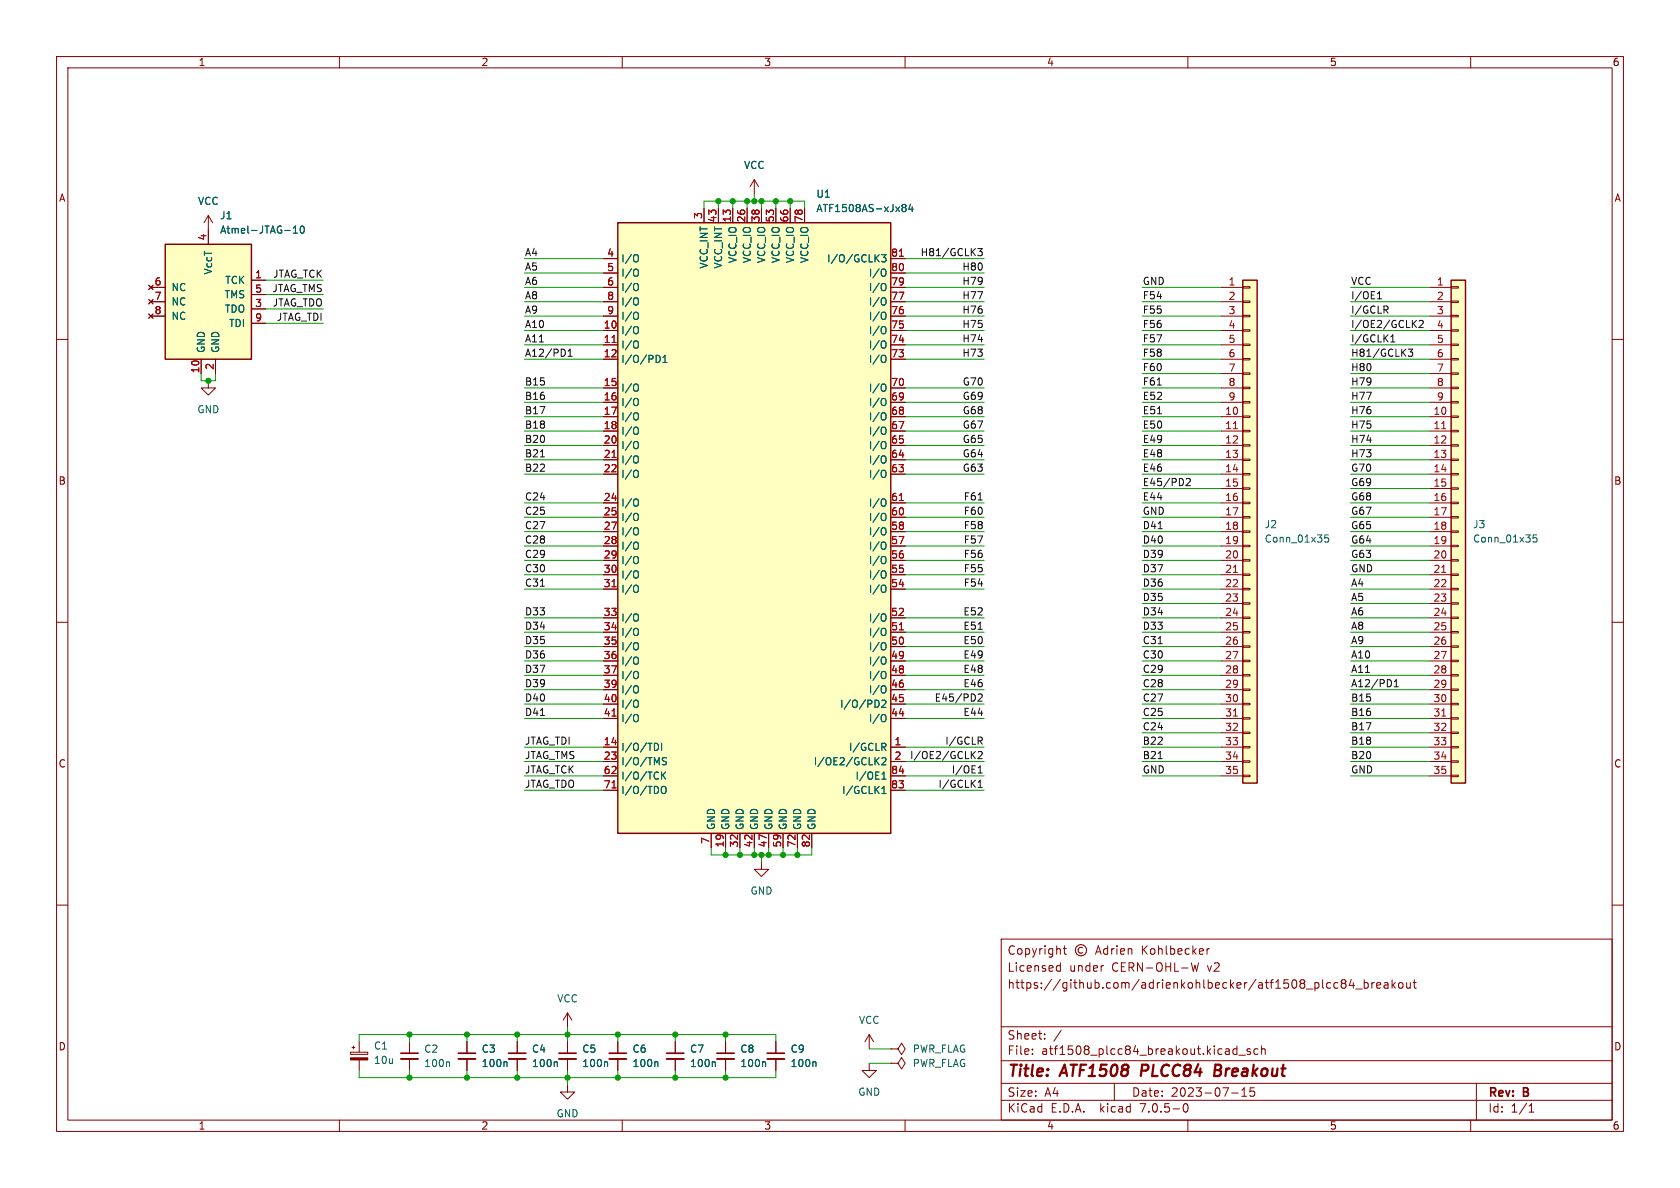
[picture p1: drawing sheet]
<svg xmlns="http://www.w3.org/2000/svg" width="297mm" height="210mm" viewBox="0 0 297 210" stroke-linecap="round" stroke-linejoin="round" font-family="sans-serif">
<g fill="none" stroke="#840000" stroke-width=".18">
<path d="M10 10h277v190h-277zM12 12h273v186h-273zM60 10v2M110 10v2M160 10v2M210 10v2M260 10v2M36.8 38.1l-.7 1.3M36.8 38.1v5.1M36.8 38.1l.8 1.3M124.5 36.8v2.6M127 36.8v2.6"/>
<path d="M129.5 36.8v2.6M132.1 36.8v2.6M133.3 31.8v2.5M133.3 31.8l-.7 1.2M133.3 31.8l.8 1.2M134.6 36.8v2.6M137.2 36.8v2.6M139.7 36.8v2.6M142.2 36.8v2.6M10 60h2M26.3 50.4l.8 .8M26.3 53l.8 .7"/>
<path d="M26.3 55.5l.8 .8M26.7 50.8h2.5M26.7 53.3h2.5M26.7 55.9h2.5M27.1 50.4l-.8 .8M27.1 53l-.8 .7M27.1 55.5l-.8 .8M44.4 49.5h2.6M44.4 54.6h2.6M44.4 52.1h2.6M44.4 57.2h2.6M106.7 50.8h2.5"/>
<path d="M106.7 53.3h2.5M106.7 55.9h2.5M106.7 58.4h2.5M106.7 45.7h2.5M106.7 48.3h2.5M157.5 50.8h2.5M157.5 53.3h2.5M157.5 55.9h2.5M157.5 58.4h2.5M157.5 45.7h2.5M157.5 48.3h2.5M215.9 50.8h3.8"/>
<path d="M215.9 53.3h3.8M215.9 55.9h3.8M215.9 58.4h3.8M219.7 58.3h1.3v.2h-1.3zM219.7 55.8h1.3v.2h-1.3zM219.7 53.2h1.3v.3h-1.3zM219.7 50.7h1.3v.2h-1.3zM252.7 50.8h3.8M252.7 53.3h3.8M252.7 55.9h3.8M252.7 58.4h3.8M256.5 58.3h1.3v.2h-1.3z"/>
<path d="M256.5 55.8h1.3v.2h-1.3zM256.5 53.2h1.3v.3h-1.3zM256.5 50.7h1.3v.2h-1.3zM285 60h2M35.6 63.5v2.5M36.8 67.3v1.3h1.3l-1.3 1.3-1.2-1.3h1.2M38.1 63.5v2.5M106.7 73.7h2.5M106.7 76.2h2.5M106.7 78.7h2.5M106.7 61h2.5M106.7 63.5h2.5"/>
<path d="M106.7 68.6h2.5M106.7 71.1h2.5M157.5 73.7h2.5M157.5 76.2h2.5M157.5 78.7h2.5M157.5 61h2.5M157.5 63.5h2.5M157.5 68.6h2.5M157.5 71.1h2.5M215.9 73.7h3.8M215.9 76.2h3.8M215.9 78.7h3.8"/>
<path d="M215.9 61h3.8M215.9 63.5h3.8M215.9 66h3.8M215.9 68.6h3.8M215.9 71.1h3.8M219.7 78.6h1.3v.3h-1.3zM219.7 76.1h1.3v.2h-1.3zM219.7 73.5h1.3v.3h-1.3zM219.7 71h1.3v.2h-1.3zM219.7 68.5h1.3v.2h-1.3zM219.7 65.9h1.3v.3h-1.3zM219.7 63.4h1.3v.2h-1.3z"/>
<path d="M219.7 60.8h1.3v.3h-1.3zM252.7 73.7h3.8M252.7 76.2h3.8M252.7 78.7h3.8M252.7 61h3.8M252.7 63.5h3.8M252.7 66h3.8M252.7 68.6h3.8M252.7 71.1h3.8M256.5 78.6h1.3v.3h-1.3zM256.5 76.1h1.3v.2h-1.3zM256.5 73.5h1.3v.3h-1.3z"/>
<path d="M256.5 71h1.3v.2h-1.3zM256.5 68.5h1.3v.2h-1.3zM256.5 65.9h1.3v.3h-1.3zM256.5 63.4h1.3v.2h-1.3zM256.5 60.8h1.3v.3h-1.3zM106.7 81.3h2.5M106.7 83.8h2.5M106.7 88.9h2.5M106.7 91.4h2.5M106.7 94h2.5M106.7 96.5h2.5M106.7 99.1h2.5"/>
<path d="M157.5 81.3h2.5M157.5 83.8h2.5M157.5 88.9h2.5M157.5 91.4h2.5M157.5 94h2.5M157.5 96.5h2.5M157.5 99.1h2.5M215.9 81.3h3.8M215.9 83.8h3.8M215.9 86.4h3.8M215.9 88.9h3.8M215.9 91.4h3.8"/>
<path d="M215.9 94h3.8M215.9 96.5h3.8M215.9 99.1h3.8M219.7 98.9h1.3v.3h-1.3zM219.7 96.4h1.3v.2h-1.3zM219.7 93.9h1.3v.2h-1.3zM219.7 91.3h1.3v.3h-1.3zM219.7 88.8h1.3v.2h-1.3zM219.7 86.2h1.3v.3h-1.3zM219.7 83.7h1.3v.2h-1.3zM219.7 81.2h1.3v.2h-1.3zM252.7 81.3h3.8"/>
<path d="M252.7 83.8h3.8M252.7 86.4h3.8M252.7 88.9h3.8M252.7 91.4h3.8M252.7 94h3.8M252.7 96.5h3.8M252.7 99.1h3.8M256.5 98.9h1.3v.3h-1.3zM256.5 96.4h1.3v.2h-1.3zM256.5 93.9h1.3v.2h-1.3zM256.5 91.3h1.3v.3h-1.3zM256.5 88.8h1.3v.2h-1.3z"/>
<path d="M256.5 86.2h1.3v.3h-1.3zM256.5 83.7h1.3v.2h-1.3zM256.5 81.2h1.3v.2h-1.3zM10 110h2M106.7 101.6h2.5M106.7 104.1h2.5M106.7 109.2h2.5M106.7 111.8h2.5M106.7 114.3h2.5M106.7 116.8h2.5M106.7 119.4h2.5M157.5 101.6h2.5"/>
<path d="M157.5 104.1h2.5M157.5 109.2h2.5M157.5 111.8h2.5M157.5 114.3h2.5M157.5 116.8h2.5M157.5 119.4h2.5M215.9 101.6h3.8M215.9 104.1h3.8M215.9 106.7h3.8M215.9 109.2h3.8M215.9 111.8h3.8M215.9 114.3h3.8"/>
<path d="M215.9 116.8h3.8M215.9 119.4h3.8M219.7 119.3h1.3v.2h-1.3zM219.7 116.7h1.3v.3h-1.3zM219.7 114.2h1.3v.2h-1.3zM219.7 111.6h1.3v.3h-1.3zM219.7 109.1h1.3v.2h-1.3zM219.7 106.6h1.3v.2h-1.3zM219.7 104h1.3v.3h-1.3zM219.7 101.5h1.3v.2h-1.3zM252.7 101.6h3.8M252.7 104.1h3.8"/>
<path d="M252.7 106.7h3.8M252.7 109.2h3.8M252.7 111.8h3.8M252.7 114.3h3.8M252.7 116.8h3.8M252.7 119.4h3.8M256.5 119.3h1.3v.2h-1.3zM256.5 116.7h1.3v.3h-1.3zM256.5 114.2h1.3v.2h-1.3zM256.5 111.6h1.3v.3h-1.3zM256.5 109.1h1.3v.2h-1.3zM256.5 106.6h1.3v.2h-1.3z"/>
<path d="M256.5 104h1.3v.3h-1.3zM256.5 101.5h1.3v.2h-1.3zM285 110h2M106.7 121.9h2.5M106.7 124.5h2.5M106.7 127h2.5M106.7 132.1h2.5M106.7 134.6h2.5M106.7 137.2h2.5M106.7 139.7h2.5M157.5 121.9h2.5M157.5 124.5h2.5"/>
<path d="M157.5 127h2.5M157.5 132.1h2.5M157.5 134.6h2.5M157.5 137.2h2.5M157.5 139.7h2.5M215.9 121.9h3.8M215.9 124.5h3.8M215.9 127h3.8M215.9 129.5h3.8M215.9 132.1h3.8M215.9 134.6h3.8M215.9 137.2h3.8"/>
<path d="M219.7 137h1.3v.3h-1.3zM219.7 134.5h1.3v.2h-1.3zM219.7 132h1.3v.2h-1.3zM219.7 129.4h1.3v.3h-1.3zM219.7 126.9h1.3v.2h-1.3zM219.7 124.3h1.3v.3h-1.3zM219.7 121.8h1.3v.2h-1.3zM252.7 121.9h3.8M252.7 124.5h3.8M252.7 127h3.8M252.7 129.5h3.8M252.7 132.1h3.8"/>
<path d="M252.7 134.6h3.8M252.7 137.2h3.8M256.5 137h1.3v.3h-1.3zM256.5 134.5h1.3v.2h-1.3zM256.5 132h1.3v.2h-1.3zM256.5 129.4h1.3v.3h-1.3zM256.5 126.9h1.3v.2h-1.3zM256.5 124.3h1.3v.3h-1.3zM256.5 121.8h1.3v.2h-1.3zM10 160h2M125.7 147.3v2.6M128.3 147.3v2.6"/>
<path d="M130.8 147.3v2.6M133.3 147.3v2.6M134.6 152.4v1.3h1.3l-1.3 1.2-1.3-1.2h1.3M135.9 147.3v2.6M138.4 147.3v2.6M141 147.3v2.6M143.5 147.3v2.6M285 160h2M100.3 179.1l-.7 1.2M100.3 179.1v2.5M100.3 179.1l.8 1.2M177 166h108v32h-108z"/>
<path d="M186.9 171.6h.6M186.9 170.8h.6M187.5 170.2v1.5M188 167.7h.5M188.2 167.2v1.3l.3 .2M191.4 167.6a.52 .52 0 0 0-.8 .4 .52 .52 0 0 0 .8 .4M193.7 168.7l.5-1.5 .5 1.5M193.8 168.3h.7M195 170.7h.1M195.8 167.8l-.4-.1-.3 .3v.4l.1 .2h.6M195.8 167.2v1.5M196.5 167.7v1"/>
<path d="M197 167.7l-.3 .1-.2 .2M197.5 167.2v.1M197.5 167.7v1M198.1 168.2l.7-.1-.1-.3-.4-.1-.2 .2 .1 .7h.5M199.5 167.8l.2-.1 .3 .1 .1 .9M199.5 167.7v1M210.6 170.2l.4 1.5 .2-1.1 .3 1.1 .4-1.5M213.4 167.7v1M213.8 167.7l-.3 .1-.1 .2M236.5 173.8l-.4-.1-.3 .3v.4l.2 .2h.5M237.4 173.8l-.3 .3 .1 .5 .2 .1 .4-.1 .2-.2-.1-.4-.2-.2M237.4 173.8l-.3-.2 .3-.4 .4 .1 .2 .2-.3 .3"/>
<path d="M237.4 173.8h.3M238.9 173.1l-.4 1.1h1M239.2 173.7v1M239.7 174.8h1.1M241.2 173.8l.4-.1 .3 .3v.4l-.2 .2h-.5M241.2 173.2v1.5M242.5 173.7v1M243 173.7l-.3 .1-.2 .2M243.4 174.2l.7-.1-.1-.3-.4-.1-.2 .2 .1 .7h.5M244.7 173.8h.6l.1 .9M245.4 174.1h-.5a.29 .29 0 0 0-.2 .3 .29 .29 0 0 0 .2 .3l.5-.1M246.1 173.2v1.5"/>
<path d="M246.2 174.1l.5 .6M246.7 173.7l-.6 .6M247.3 173.8l.2-.1 .5 .1v.6l-.1 .2-.4 .1-.2-.1zM248.7 173.7v.9l.4 .1 .2-.1M249.3 173.7v1M249.8 173.7h.6M250 173.2v1.3l.4 .2M60 198v2M62 186h3v.4h-3zM62.2 185.2h.5M62.5 184.9v.5M63.5 184.2v1.8"/>
<path d="M63.5 187.4v1.8M72.4 184.2v2M72.4 187.2v2M82.5 184.2v2M82.5 187.2v2M91.4 184.2v2M91.4 187.2v2M100.3 191.8v1.2h1.3l-1.3 1.3-1.2-1.3h1.2M100.3 184.2v2M100.3 187.2v2M109.2 184.2v2M109.2 187.2v2"/>
<path d="M110 198v2M119.4 184.2v2M119.4 187.2v2M128.3 184.2v2M128.3 187.2v2M137.2 184.2v2M137.2 187.2v2M153.7 188v1.2h1.2l-1.2 1.3-1.3-1.3h1.3M153.7 182.9l-.8 1.3M153.7 182.9v2.5M153.7 182.9l.7 1.3M157.5 188h1.2l.7-1.1 .6 1.1-.6 1-.7-1"/>
<path d="M157.5 188h.1M157.5 185.4h1.2l.7-1 .6 1-.6 1-.7-1M157.5 185.4h.1M160 198v2M177 194.5h108M177 191.5h108M177 187.5h108M177 181.5h108M182.5 186.3v.1M182.5 185.5v.1M184.7 183.6v.1M184.7 182.8v.1"/>
<path d="M187.6 182.1l-1.3 2M197 191.5v3M209.3 195.2l.2-.1a.81 .81 0 0 1 .6 .6 .81 .81 0 0 1-.3 .8l-.1 .1a.81 .81 0 0 1-.4-1.4zM210 198v2M217.7 193.2h1.2M218.7 184.9v1.5M218.7 185.5l-.5-.1-.2 .3v.4l.1 .2h.6M219 186.5h1.2M219.5 193.8h.9M219.5 192.7l.5-.4v1.5M221 185.5l-.3-.1-.2 .2v.2l.5 .2v.3h-.5M221.7 192.3h-.7v.7l.2-.1h.5l.1 .3-.1 .5-.2 .1-.5-.1"/>
<path d="M222.4 185.5l-.4-.1-.3 .3v.4l.1 .2h.6M223 185.5l.2-.1 .4 .1 .1 .9M223 184.9v1.5M260 198v2M261 191.5v6.5M270.3 196.6h.9M270.3 195.5l.4-.4v1.5"/>
<circle cx="191.1" cy="168" r="1"/>
</g>
<path d="M214.8 189.2h.6M215.6 188.2h-.7l-.3 2h.8" fill="none" stroke="#840000" stroke-width=".4"/>
<g fill="#ffffc2" stroke="#ffffc2" stroke-width=".18">
<path d="M256.5 49.5h2.6v88.9h-2.6z"/>
<path d="M219.7 49.5h2.5v88.9h-2.5z"/>
<path d="M29.2 43.2h15.2v20.3h-15.2z"/>
<path d="M109.2 39.4h48.3v107.9h-48.3z"/>
</g>
<path d="M109.2 39.4h48.3v107.9h-48.3zM29.2 43.2h15.2v20.3h-15.2zM219.7 49.5h2.5v88.9h-2.5zM256.5 49.5h2.6v88.9h-2.6z" fill="none" stroke="#840000" stroke-width=".25"/>
<g fill="none" stroke="#a90000" stroke-width=".18">
<path d="M159 45.3h.7M108.2 60.5h.7M218 75.8h.8M254.9 75.8h.7M108.2 80.9h.7M159 88.5h.7M108.2 103.7h.7M159 111.3h.7M218 101.2h.8M254.9 101.2h.7M108.2 126.6h.7M108.2 139.3h.7"/>
<path d="M218 126.6h.8M254.9 126.6h.7"/>
</g>
<g fill="none" stroke="#006464" stroke-width=".18">
<path d="M159.6 36.6l.1 .1M159.6 36.2l.3-.1 .2 .2 .1 .1-.3 .3M159.7 36.7h.2M159.7 36.7h-.1M159.9 36.7l.3 .2-.1 .4-.2 .1-.3-.1M161 36.1l-.3 .9h.7M161.3 36.6v.8M51.9 41.2h.7M51.9 40.3l.3-.4v1.3M53.2 40.1l.2-.2a.68 .68 0 0 1 .4 .7 .68 .68 0 0 1-.4 .6l-.2-.1-.1-.4zM112.5 57.7l.2 .1a.81 .81 0 0 1-.2 1.2M112.5 45l.2 .1a.81 .81 0 0 1-.2 1.2"/>
<path d="M112.5 47.6h.2a.81 .81 0 0 1-.2 1.2M112.5 50.1l.2 .1a.81 .81 0 0 1-.2 1.2M112.5 52.6l.2 .1a.81 .81 0 0 1-.2 1.2M112.5 55.2l.2 .1a.81 .81 0 0 1-.2 1.2M154.9 45.6l.5 .7M155.4 45l-.7 .8M155.8 45h.8l-.4 .5 .4 .1v.6l-.2 .1-.6-.1M156.4 47.6a.9 .9 0 0 1 0 1.2M156.4 50.2a.9 .9 0 0 1 0 1.1M156.4 52.7a.9 .9 0 0 1 0 1.2M156.4 55.3a.9 .9 0 0 1 0 1.1M156.4 57.8a.9 .9 0 0 1 0 1.1"/>
<path d="M112.5 60.3h.2a.81 .81 0 0 1-.2 1.2M112.5 67.9l.2 .1a.81 .81 0 0 1-.2 1.2M112.5 70.4l.2 .1a.81 .81 0 0 1-.2 1.2M112.5 73h.2a.81 .81 0 0 1-.2 1.2M112.5 75.5l.2 .1a.81 .81 0 0 1-.2 1.2M112.5 78l.2 .1a.81 .81 0 0 1-.2 1.2M116 62.8a.64 .64 0 0 1 .7 .6 .64 .64 0 0 1-.7 .7M117.2 64.1h.7M117.2 63.2l.4-.4v1.3M156.4 60.3a.9 .9 0 0 1 0 1.2M156.4 62.9a.9 .9 0 0 1 0 1.1M156.4 68a.9 .9 0 0 1 0 1.1"/>
<path d="M156.4 70.5a.9 .9 0 0 1 0 1.1M156.4 73a.9 .9 0 0 1 0 1.2M156.4 75.6a.9 .9 0 0 1 0 1.1M156.4 78.1a.9 .9 0 0 1 0 1.2M112.5 80.6l.2 .1a.81 .81 0 0 1-.2 1.2M112.5 83.1l.2 .1a.81 .81 0 0 1-.2 1.2M112.5 88.2l.2 .1a.81 .81 0 0 1-.2 1.2M112.5 90.7l.2 .1a.81 .81 0 0 1-.2 1.2M112.5 93.3l.2 .1a.81 .81 0 0 1-.2 1.2M112.5 95.8l.2 .1a.81 .81 0 0 1-.2 1.2M112.5 98.4h.2a.81 .81 0 0 1-.2 1.2M156.4 80.7a.9 .9 0 0 1 0 1.1"/>
<path d="M156.4 83.2a.9 .9 0 0 1 0 1.1M156.4 88.3a.9 .9 0 0 1 0 1.1M156.4 90.8a.9 .9 0 0 1 0 1.2M156.4 93.4a.9 .9 0 0 1 0 1.1M156.4 95.9a.9 .9 0 0 1 0 1.1M156.4 98.4a.9 .9 0 0 1 0 1.2M234.8 94.6h-.6v.6l.2-.2 .4 .1 .1 .2-.1 .4-.1 .1-.5-.1M271.7 94.6h-.6l-.1 .6 .2-.2 .4 .1 .1 .2v.4l-.2 .1-.5-.1M112.5 100.9l.2 .1a.81 .81 0 0 1-.2 1.2M112.5 103.4l.2 .1a.81 .81 0 0 1-.2 1.2M112.5 108.5l.2 .1a.81 .81 0 0 1-.2 1.2M112.5 111.1h.2a.81 .81 0 0 1-.2 1.2"/>
<path d="M112.5 113.6l.2 .1a.81 .81 0 0 1-.2 1.2M112.5 116.1l.2 .1a.81 .81 0 0 1-.2 1.2M112.5 118.7l.2 .1a.81 .81 0 0 1-.2 1.2M156.4 101a.9 .9 0 0 1 0 1.1M156.4 103.5a.9 .9 0 0 1 0 1.2M156.4 108.6a.9 .9 0 0 1 0 1.1M156.4 111.1a.9 .9 0 0 1 0 1.2M156.4 113.7a.9 .9 0 0 1 0 1.1M156.4 116.2a.9 .9 0 0 1 0 1.2M156.4 118.8a.9 .9 0 0 1 0 1.1M112.5 121.2l.2 .1a.81 .81 0 0 1-.2 1.2M112.5 123.8h.2a.81 .81 0 0 1-.2 1.2"/>
<path d="M112.5 126.3l.2 .1a.81 .81 0 0 1-.2 1.2M115.7 131.4a.64 .64 0 0 1 .7 .6 .64 .64 0 0 1-.7 .7M117 131.4v1.3M117 136.5v1.2M117 139.2l.2-.2a.43 .43 0 0 1 .6 .4v.5a.42 .42 0 0 1-.5 .4 .42 .42 0 0 1-.4-.4zM117.1 137l.6 .7M117.7 136.5l-.7 .7M117.8 134l-.5-.1-.2 .2v.3l.6 .3 .1 .3-.2 .2-.5-.1M154.9 134.5l.5 .7M155.3 124l.1 .3-.1 .6M155.4 133.9l-.7 .8M155.9 123.9l.5-.1 .2 .3-.8 .9h.8"/>
<path d="M155.9 134.1l.5-.2 .2 .4-.8 .9h.8M155.9 136.8l.4-.3v1.2M155.9 139.4l.4-.4v1.3M155.9 137.7h.7M156.2 132.1l.4 .6M156.4 121.3a.9 .9 0 0 1 0 1.1M156.4 126.4a.9 .9 0 0 1 0 1.1M156.5 131.5l.1 .1-.1 .4M155.9 140.3h.7M79.3 187.7l.2 .2v.6M89.5 187.7l.1 .2v.6M98.3 187.7l.2 .2v.6"/>
<path d="M107.2 187.7l.2 .2v.6M116.1 187.7l.2 .2v.6M126.3 187.7l.2 .2v.6M135.2 187.7l.2 .2v.6M144.1 187.7l.1 .2v.6"/>
</g>
<path d="M70.9 187.2h3M81 187.2h3.1M89.9 187.2h3.1M98.8 187.2h3.1M107.7 187.2h3M117.9 187.2h3M126.7 187.2h3.1M135.6 187.2h3.1" fill="none" stroke="#840000" stroke-width=".33"/>
<path d="M70.9 186.2h3M81 186.2h3.1M89.9 186.2h3.1M98.8 186.2h3.1M107.7 186.2h3M117.9 186.2h3M126.7 186.2h3.1M135.6 186.2h3.1" fill="none" stroke="#840000" stroke-width=".3"/>
<path d="M62 187h3v.4h-3z" fill="#840000" stroke="#840000" stroke-width=".18"/>
<g fill="none" stroke="#0f0f0f" stroke-width=".18">
<path d="M172.9 43.9h.7l-.4 .5 .4 .1v.6l-.2 .1-.5-.1M243.5 52.8h.7M243.5 51.9l.4-.3v1.2M245 54.8l.4 .6M245.1 54.1l.3 .2-.1 .3-.2 .2M245.9 59.5l.3-.3v1.2M249.9 57.2l.5 .7M250.4 56.6l-.7 .8M250.9 56.8l.5-.2 .2 .4-.8 .9h.8M100.4 63h.8M100.4 62.1l.4-.4v1.3M204.6 68.1h.7"/>
<path d="M204.6 73.1h.8M245.9 60.4h.7M249 61.7h.7l-.4 .5 .4 .1v.6l-.2 .1-.5-.1M95.5 80.8h.8M204.8 93.5h.7M209.7 84.7l.5-.1 .2 .3-.7 .9h.7M95.5 103.6h.8M204.8 113.8h.7M95.5 126.5h.8M171.9 133.4l.5 .7M172.4 132.8l-.7 .8M172.9 133l.5-.2 .2 .4-.7 .9h.7"/>
<path d="M172.9 122.8l.5-.1 .2 .3-.7 .9h.7M172.9 139.2h.7M172.9 135.7l.4-.3v1.2M172.9 138.3l.4-.4v1.3M172.9 136.6h.7M173.2 131l.4 .6M173.5 130.4l.1 .1-.1 .4M204.8 134.1h.7M246.5 121.4h.7M246.5 120.5l.3-.4v1.3"/>
</g>
<g fill="none" stroke="#009600" stroke-width=".18">
<path d="M124.5 36.8v-1.2h17.7v1.2M127 35.6v1.2M129.5 35.6v1.2M132.1 35.6v1.2M133.3 34.3v1.3M134.6 35.6v1.2M137.2 35.6v1.2M139.7 35.6v1.2M47 49.5h10.1M47 57.2h10.1M47 52.1h10.1M47 54.6h10.1"/>
<path d="M92.7 58.4h14M92.7 50.8h14M92.7 53.3h14M92.7 48.3h14M92.7 45.7h14M92.7 55.9h14M160 58.4h14M160 50.8h14M160 53.3h14M160 48.3h14M160 45.7h14M160 55.9h14"/>
<path d="M201.9 58.4h14M201.9 50.8h14M201.9 53.3h14M201.9 55.9h14M238.8 58.4h13.9M238.8 50.8h13.9M238.8 53.3h13.9M238.8 55.9h13.9M35.6 66v1.3h2.5v-1.3M92.7 61h14M92.7 73.7h14M92.7 68.6h14"/>
<path d="M92.7 63.5h14M92.7 71.1h14M92.7 76.2h14M92.7 78.7h14M160 61h14M160 73.7h14M160 68.6h14M160 63.5h14M160 71.1h14M160 76.2h14M160 78.7h14M201.9 61h14"/>
<path d="M201.9 73.7h14M201.9 68.6h14M201.9 63.5h14M201.9 71.1h14M201.9 66h14M201.9 76.2h14M201.9 78.7h14M238.8 61h13.9M238.8 73.7h13.9M238.8 68.6h13.9M238.8 63.5h13.9M238.8 71.1h13.9"/>
<path d="M238.8 66h13.9M238.8 76.2h13.9M238.8 78.7h13.9M92.7 99.1h14M92.7 94h14M92.7 88.9h14M92.7 91.4h14M92.7 96.5h14M92.7 81.3h14M92.7 83.8h14M160 99.1h14M160 94h14"/>
<path d="M160 88.9h14M160 91.4h14M160 96.5h14M160 81.3h14M160 83.8h14M201.9 99.1h14M201.9 94h14M201.9 88.9h14M201.9 91.4h14M201.9 96.5h14M201.9 81.3h14M201.9 83.8h14"/>
<path d="M201.9 86.4h14M238.8 99.1h13.9M238.8 94h13.9M238.8 88.9h13.9M238.8 91.4h13.9M238.8 96.5h13.9M238.8 81.3h13.9M238.8 83.8h13.9M238.8 86.4h13.9M92.7 114.3h14M92.7 116.8h14M92.7 111.8h14"/>
<path d="M92.7 109.2h14M92.7 101.6h14M92.7 119.4h14M92.7 104.1h14M160 114.3h14M160 116.8h14M160 111.8h14M160 109.2h14M160 101.6h14M160 119.4h14M160 104.1h14M201.9 114.3h14"/>
<path d="M201.9 116.8h14M201.9 111.8h14M201.9 109.2h14M201.9 101.6h14M201.9 119.4h14M201.9 104.1h14M201.9 106.7h14M238.8 114.3h13.9M238.8 116.8h13.9M238.8 111.8h13.9M238.8 109.2h13.9M238.8 101.6h13.9"/>
<path d="M238.8 119.4h13.9M238.8 104.1h13.9M238.8 106.7h13.9M92.7 139.7h14M92.7 134.6h14M92.7 137.2h14M92.7 121.9h14M92.7 132.1h14M92.7 124.5h14M92.7 127h14M160 139.7h14M160 134.6h14"/>
<path d="M160 137.2h14M160 121.9h14M160 132.1h14M160 124.5h14M160 127h14M201.9 134.6h14M201.9 137.2h14M201.9 121.9h14M201.9 132.1h14M201.9 124.5h14M201.9 127h14M201.9 129.5h14"/>
<path d="M238.8 134.6h13.9M238.8 137.2h13.9M238.8 121.9h13.9M238.8 132.1h13.9M238.8 124.5h13.9M238.8 127h13.9M238.8 129.5h13.9M125.7 149.9v1.2h17.8v-1.2M128.3 149.9v1.2M130.8 149.9v1.2M133.3 149.9v1.2M134.6 151.1v1.3"/>
<path d="M135.9 149.9v1.2M138.4 149.9v1.2M141 149.9v1.2M63.5 184.2v-1.3h73.7v1.3M63.5 189.2v1.3h73.7v-1.3M72.4 182.9v1.3M72.4 189.2v1.3M82.5 182.9v1.3M82.5 189.2v1.3M91.4 182.9v1.3M91.4 189.2v1.3M100.3 181.6v2.6"/>
<path d="M100.3 189.2v2.6M109.2 182.9v1.3M109.2 189.2v1.3M119.4 182.9v1.3M119.4 189.2v1.3M128.3 182.9v1.3M128.3 189.2v1.3M153.7 185.4h3.8M153.7 188h3.8"/>
</g>
<g fill="#009600" stroke="#009600" stroke-width=".18">
<circle cx="133.3" cy="151.1" r=".46"/>
<circle cx="130.8" cy="151.1" r=".46"/>
<circle cx="134.6" cy="151.1" r=".46"/>
<circle cx="128.3" cy="151.1" r=".46"/>
<circle cx="132.1" cy="35.6" r=".46"/>
<circle cx="133.3" cy="35.6" r=".46"/>
<circle cx="139.7" cy="35.6" r=".46"/>
<circle cx="137.2" cy="35.6" r=".46"/>
<circle cx="134.6" cy="35.6" r=".46"/>
<circle cx="109.2" cy="190.5" r=".46"/>
<circle cx="100.3" cy="190.5" r=".46"/>
<circle cx="128.3" cy="190.5" r=".46"/>
<circle cx="128.3" cy="182.9" r=".46"/>
<circle cx="119.4" cy="190.5" r=".46"/>
<circle cx="119.4" cy="182.9" r=".46"/>
<circle cx="109.2" cy="182.9" r=".46"/>
<circle cx="127" cy="35.6" r=".46"/>
<circle cx="129.5" cy="35.6" r=".46"/>
<circle cx="141" cy="151.1" r=".46"/>
<circle cx="135.9" cy="151.1" r=".46"/>
<circle cx="138.4" cy="151.1" r=".46"/>
<circle cx="82.5" cy="182.9" r=".46"/>
<circle cx="72.4" cy="190.5" r=".46"/>
<circle cx="82.5" cy="190.5" r=".46"/>
<circle cx="72.4" cy="182.9" r=".46"/>
<circle cx="100.3" cy="182.9" r=".46"/>
<circle cx="91.4" cy="182.9" r=".46"/>
<circle cx="91.4" cy="190.5" r=".46"/>
<circle cx="36.8" cy="67.3" r=".46"/>
</g>
<g font-size="2.8" fill="#840000">
<text x="178" y="190.8">Title:</text>
<text x="187.5" y="190.8">ATF1508</text>
<text x="202.2" y="190.8">PLCC84</text>
<text x="215.7" y="190.8">Breakout</text>
</g>
<g font-size="2.1" fill="#840000">
<text x="178" y="171.9">Licensed</text>
<text x="178" y="168.9">Copyright</text>
<text x="188.9" y="171.9">under</text>
<text x="196.4" y="171.9">CERN-OHL-W</text>
<text x="201.7" y="168.9">Kohlbecker</text>
<text x="213.4" y="171.9">v2</text>
<text x="178" y="174.9">https://github.com/adrienkohlbecker/atf1508_plcc84_breakout</text>
<text x="178" y="183.9">Sheet:</text>
<text x="178" y="186.6">File:</text>
<text x="184" y="186.6">atf1508_plcc84_breakout.kicad_sch</text>
<text x="178" y="196.8">KiCad</text>
<text x="178" y="194">Size:</text>
<text x="184.6" y="194">A4</text>
<text x="185.7" y="196.8">E.D.A.</text>
<text x="194.4" y="196.8">kicad</text>
<text x="200" y="194">Date:</text>
<text x="201.5" y="196.8">7.0.5-0</text>
<text x="206.9" y="194">2023-07-15</text>
<text x="263" y="194.2">Rev:</text>
<text x="263" y="196.8">Id:</text>
<text x="267" y="196.8">1/1</text>
<text x="269.2" y="194.2">B</text>
</g>
<g font-size="1.8" fill="#840000">
<text x="35" y="11.8">1</text>
<text x="85" y="11.8">2</text>
<text x="135" y="11.8">3</text>
<text x="185" y="11.8">4</text>
<text x="235" y="11.8">5</text>
<text x="285" y="11.8">6</text>
<text x="10.4" y="35.8">A</text>
<text x="285.4" y="35.8">A</text>
<text x="10.3" y="85.8">B</text>
<text x="285.3" y="85.8">B</text>
<text x="10.3" y="135.8">C</text>
<text x="285.3" y="135.8">C</text>
<text x="10.3" y="185.8">D</text>
<text x="285.3" y="185.8">D</text>
<text x="35" y="199.8">1</text>
<text x="85" y="199.8">2</text>
<text x="135" y="199.8">3</text>
<text x="185" y="199.8">4</text>
<text x="235" y="199.8">5</text>
<text x="285" y="199.8">6</text>
</g>
<g font-size="1.8" fill="#006464">
<text x="131.5" y="30">VCC</text>
<text x="144.3" y="35.1">U1</text>
<text x="35" y="36.4">VCC</text>
<text x="38.9" y="38.9">J1</text>
<text x="38.9" y="41.5">Atmel-JTAG-10</text>
<text x="144.3" y="37.7">ATF1508AS-xJx84</text>
<text x="109.7" y="46.5">I/O</text>
<text x="125.3" y="47.5" transform="rotate(-90 125.3 47.5)">VCC_INT</text>
<text x="127.8" y="47.5" transform="rotate(-90 127.8 47.5)">VCC_INT</text>
<text x="130.4" y="46.5" transform="rotate(-90 130.4 46.5)">VCC_IO</text>
<text x="132.9" y="46.5" transform="rotate(-90 132.9 46.5)">VCC_IO</text>
<text x="135.4" y="46.5" transform="rotate(-90 135.4 46.5)">VCC_IO</text>
<text x="138" y="46.5" transform="rotate(-90 138 46.5)">VCC_IO</text>
<text x="140.5" y="46.5" transform="rotate(-90 140.5 46.5)">VCC_IO</text>
<text x="143.1" y="46.5" transform="rotate(-90 143.1 46.5)">VCC_IO</text>
<text x="146.2" y="46.5">I/O/GCLK3</text>
<text x="30.2" y="51.6">NC</text>
<text x="37.7" y="48.6" transform="rotate(-90 37.7 48.6)">VccT</text>
<text x="39.7" y="52.9">TMS</text>
<text x="39.8" y="50.4">TCK</text>
<text x="109.7" y="49.1">I/O</text>
<text x="109.7" y="51.6">I/O</text>
<text x="153.6" y="51.6">I/O</text>
<text x="153.6" y="49.1">I/O</text>
<text x="30.2" y="54.2">NC</text>
<text x="30.2" y="56.7">NC</text>
<text x="39.7" y="55.4">TDO</text>
<text x="40.5" y="58">TDI</text>
<text x="109.7" y="59.2">I/O</text>
<text x="109.7" y="54.2">I/O</text>
<text x="109.7" y="56.7">I/O</text>
<text x="153.6" y="59.2">I/O</text>
<text x="153.6" y="56.7">I/O</text>
<text x="153.6" y="54.2">I/O</text>
<text x="36.4" y="62.5" transform="rotate(-90 36.4 62.5)">GND</text>
<text x="38.9" y="62.5" transform="rotate(-90 38.9 62.5)">GND</text>
<text x="109.7" y="61.8">I/O</text>
<text x="109.7" y="64.3">I/O/PD1</text>
<text x="153.6" y="64.3">I/O</text>
<text x="153.6" y="61.8">I/O</text>
<text x="109.7" y="69.4">I/O</text>
<text x="109.7" y="71.9">I/O</text>
<text x="153.6" y="71.9">I/O</text>
<text x="153.6" y="69.4">I/O</text>
<text x="34.8" y="73.2">GND</text>
<text x="109.7" y="74.5">I/O</text>
<text x="109.7" y="77">I/O</text>
<text x="153.6" y="77">I/O</text>
<text x="153.6" y="74.5">I/O</text>
<text x="109.7" y="79.6">I/O</text>
<text x="109.7" y="82.1">I/O</text>
<text x="153.6" y="82.1">I/O</text>
<text x="153.6" y="79.6">I/O</text>
<text x="109.7" y="84.6">I/O</text>
<text x="109.7" y="89.7">I/O</text>
<text x="153.6" y="89.7">I/O</text>
<text x="153.6" y="84.6">I/O</text>
<text x="109.7" y="92.3">I/O</text>
<text x="109.7" y="94.8">I/O</text>
<text x="153.6" y="94.8">I/O</text>
<text x="153.6" y="92.3">I/O</text>
<text x="223.5" y="93.5">J2</text>
<text x="260.4" y="93.5">J3</text>
<text x="109.7" y="97.3">I/O</text>
<text x="109.7" y="99.9">I/O</text>
<text x="153.6" y="99.9">I/O</text>
<text x="153.6" y="97.3">I/O</text>
<text x="223.5" y="96.1">Conn_01x35</text>
<text x="260.4" y="96.1">Conn_01x35</text>
<text x="109.7" y="102.4">I/O</text>
<text x="109.7" y="105">I/O</text>
<text x="153.6" y="105">I/O</text>
<text x="153.6" y="102.4">I/O</text>
<text x="109.7" y="110">I/O</text>
<text x="109.7" y="112.6">I/O</text>
<text x="153.6" y="112.6">I/O</text>
<text x="153.6" y="110">I/O</text>
<text x="109.7" y="115.1">I/O</text>
<text x="109.7" y="117.7">I/O</text>
<text x="153.6" y="117.7">I/O</text>
<text x="153.6" y="115.1">I/O</text>
<text x="109.7" y="120.2">I/O</text>
<text x="109.7" y="122.7">I/O</text>
<text x="109.7" y="125.3">I/O</text>
<text x="148.5" y="125.3">I/O/PD2</text>
<text x="153.6" y="122.7">I/O</text>
<text x="153.6" y="120.2">I/O</text>
<text x="109.7" y="127.8">I/O</text>
<text x="153.6" y="127.8">I/O</text>
<text x="109.7" y="132.9">I/O/TDI</text>
<text x="109.7" y="135.4">I/O/TMS</text>
<text x="109.7" y="138">I/O/TCK</text>
<text x="143.8" y="135.4">I/OE2/GCLK2</text>
<text x="150.1" y="132.9">I/GCLR</text>
<text x="151.2" y="138">I/OE1</text>
<text x="109.7" y="140.5">I/O/TDO</text>
<text x="148.9" y="140.5">I/GCLK1</text>
<text x="126.6" y="146.8" transform="rotate(-90 126.6 146.8)">GND</text>
<text x="129.1" y="146.8" transform="rotate(-90 129.1 146.8)">GND</text>
<text x="131.6" y="146.8" transform="rotate(-90 131.6 146.8)">GND</text>
<text x="134.2" y="146.8" transform="rotate(-90 134.2 146.8)">GND</text>
<text x="136.7" y="146.8" transform="rotate(-90 136.7 146.8)">GND</text>
<text x="139.3" y="146.8" transform="rotate(-90 139.3 146.8)">GND</text>
<text x="141.8" y="146.8" transform="rotate(-90 141.8 146.8)">GND</text>
<text x="144.3" y="146.8" transform="rotate(-90 144.3 146.8)">GND</text>
<text x="132.6" y="158.3">GND</text>
<text x="98.5" y="177.4">VCC</text>
<text x="66" y="185.7">C1</text>
<text x="151.8" y="181.2">VCC</text>
<text x="66" y="188.2">10u</text>
<text x="74.9" y="186.3">C2</text>
<text x="74.9" y="188.8">100n</text>
<text x="85.1" y="186.3">C3</text>
<text x="85.1" y="188.8">100n</text>
<text x="94" y="186.3">C4</text>
<text x="94" y="188.8">100n</text>
<text x="102.9" y="186.3">C5</text>
<text x="102.9" y="188.8">100n</text>
<text x="111.8" y="186.3">C6</text>
<text x="111.8" y="188.8">100n</text>
<text x="121.9" y="186.3">C7</text>
<text x="121.9" y="188.8">100n</text>
<text x="130.8" y="186.3">C8</text>
<text x="130.8" y="188.8">100n</text>
<text x="139.7" y="186.3">C9</text>
<text x="139.7" y="188.8">100n</text>
<text x="161.3" y="188.8">PWR_FLAG</text>
<text x="161.3" y="186.2">PWR_FLAG</text>
<text x="98.3" y="197.7">GND</text>
<text x="151.7" y="193.9">GND</text>
</g>
<g font-size="1.8" fill="#a90000">
<text x="124.2" y="38.8" transform="rotate(-90 124.2 38.8)">3</text>
<text x="126.7" y="39.4" transform="rotate(-90 126.7 39.4)">43</text>
<text x="129.3" y="39.4" transform="rotate(-90 129.3 39.4)">13</text>
<text x="131.8" y="39.4" transform="rotate(-90 131.8 39.4)">26</text>
<text x="134.4" y="39.4" transform="rotate(-90 134.4 39.4)">38</text>
<text x="136.9" y="39.4" transform="rotate(-90 136.9 39.4)">53</text>
<text x="139.4" y="39.4" transform="rotate(-90 139.4 39.4)">66</text>
<text x="142" y="39.4" transform="rotate(-90 142 39.4)">78</text>
<text x="36.6" y="42.6" transform="rotate(-90 36.6 42.6)">4</text>
<text x="107.3" y="45.5">4</text>
<text x="157.5" y="45.5">81</text>
<text x="27.3" y="50.5">6</text>
<text x="27.3" y="53.1">7</text>
<text x="45.1" y="49.3">1</text>
<text x="45.1" y="51.8">5</text>
<text x="107.3" y="48">5</text>
<text x="107.3" y="50.5">6</text>
<text x="107.3" y="53.1">8</text>
<text x="157.5" y="53.1">77</text>
<text x="157.5" y="50.5">79</text>
<text x="157.5" y="48">80</text>
<text x="217.1" y="50.5">1</text>
<text x="217.1" y="53.1">2</text>
<text x="254" y="50.5">1</text>
<text x="254" y="53.1">2</text>
<text x="27.3" y="55.6">8</text>
<text x="45.1" y="54.4">3</text>
<text x="45.1" y="56.9">9</text>
<text x="106.7" y="58.2">10</text>
<text x="107.3" y="55.6">9</text>
<text x="157.5" y="58.2">75</text>
<text x="157.5" y="55.6">76</text>
<text x="217.1" y="55.6">3</text>
<text x="217.1" y="58.2">4</text>
<text x="254" y="55.6">3</text>
<text x="254" y="58.2">4</text>
<text x="37.8" y="65.4" transform="rotate(-90 37.8 65.4)">2</text>
<text x="106.7" y="60.7">11</text>
<text x="106.7" y="63.2">12</text>
<text x="157.5" y="63.2">73</text>
<text x="157.5" y="60.7">74</text>
<text x="217.1" y="60.7">5</text>
<text x="217.1" y="63.2">6</text>
<text x="217.1" y="65.8">7</text>
<text x="254" y="60.7">5</text>
<text x="254" y="63.2">6</text>
<text x="254" y="65.8">7</text>
<text x="35.3" y="66" transform="rotate(-90 35.3 66)">10</text>
<text x="106.7" y="68.3">15</text>
<text x="106.7" y="70.9">16</text>
<text x="157.5" y="70.9">69</text>
<text x="157.5" y="68.3">70</text>
<text x="217.1" y="68.3">8</text>
<text x="217.1" y="70.9">9</text>
<text x="254" y="68.3">8</text>
<text x="254" y="70.9">9</text>
<text x="106.7" y="73.4">17</text>
<text x="106.7" y="75.9">18</text>
<text x="157.5" y="75.9">67</text>
<text x="157.5" y="73.4">68</text>
<text x="216.5" y="73.4">10</text>
<text x="216.5" y="75.9">11</text>
<text x="253.4" y="73.4">10</text>
<text x="253.4" y="75.9">11</text>
<text x="106.7" y="78.5">20</text>
<text x="106.7" y="81">21</text>
<text x="106.7" y="83.6">22</text>
<text x="157.5" y="83.6">63</text>
<text x="157.5" y="81">64</text>
<text x="157.5" y="78.5">65</text>
<text x="216.5" y="78.5">12</text>
<text x="216.5" y="81">13</text>
<text x="216.5" y="83.6">14</text>
<text x="253.4" y="78.5">12</text>
<text x="253.4" y="81">13</text>
<text x="253.4" y="83.6">14</text>
<text x="106.7" y="88.6">24</text>
<text x="157.5" y="88.6">61</text>
<text x="216.5" y="86.1">15</text>
<text x="216.5" y="88.6">16</text>
<text x="253.4" y="86.1">15</text>
<text x="253.4" y="88.6">16</text>
<text x="106.7" y="91.2">25</text>
<text x="106.7" y="93.7">27</text>
<text x="157.5" y="93.7">58</text>
<text x="157.5" y="91.2">60</text>
<text x="216.5" y="91.2">17</text>
<text x="216.5" y="93.7">18</text>
<text x="253.4" y="91.2">17</text>
<text x="253.4" y="93.7">18</text>
<text x="106.7" y="96.3">28</text>
<text x="106.7" y="98.8">29</text>
<text x="106.7" y="101.3">30</text>
<text x="157.5" y="101.3">55</text>
<text x="157.5" y="98.8">56</text>
<text x="157.5" y="96.3">57</text>
<text x="216.5" y="96.3">19</text>
<text x="216.5" y="98.8">20</text>
<text x="216.5" y="101.3">21</text>
<text x="253.4" y="96.3">19</text>
<text x="253.4" y="98.8">20</text>
<text x="253.4" y="101.3">21</text>
<text x="106.7" y="103.9">31</text>
<text x="157.5" y="103.9">54</text>
<text x="216.5" y="103.9">22</text>
<text x="216.5" y="106.4">23</text>
<text x="253.4" y="103.9">22</text>
<text x="253.4" y="106.4">23</text>
<text x="106.7" y="109">33</text>
<text x="106.7" y="111.5">34</text>
<text x="157.5" y="111.5">51</text>
<text x="157.5" y="109">52</text>
<text x="216.5" y="109">24</text>
<text x="216.5" y="111.5">25</text>
<text x="253.4" y="109">24</text>
<text x="253.4" y="111.5">25</text>
<text x="106.7" y="114">35</text>
<text x="106.7" y="116.6">36</text>
<text x="106.7" y="119.1">37</text>
<text x="157.5" y="119.1">48</text>
<text x="157.5" y="116.6">49</text>
<text x="157.5" y="114">50</text>
<text x="216.5" y="114">26</text>
<text x="216.5" y="116.6">27</text>
<text x="216.5" y="119.1">28</text>
<text x="253.4" y="114">26</text>
<text x="253.4" y="116.6">27</text>
<text x="253.4" y="119.1">28</text>
<text x="106.7" y="121.7">39</text>
<text x="106.7" y="124.2">40</text>
<text x="157.5" y="124.2">45</text>
<text x="157.5" y="121.7">46</text>
<text x="216.5" y="121.7">29</text>
<text x="216.5" y="124.2">30</text>
<text x="253.4" y="121.7">29</text>
<text x="253.4" y="124.2">30</text>
<text x="106.7" y="131.8">14</text>
<text x="106.7" y="126.7">41</text>
<text x="157.5" y="126.7">44</text>
<text x="158.1" y="131.8">1</text>
<text x="216.5" y="126.7">31</text>
<text x="216.5" y="129.3">32</text>
<text x="216.5" y="131.8">33</text>
<text x="253.4" y="126.7">31</text>
<text x="253.4" y="129.3">32</text>
<text x="253.4" y="131.8">33</text>
<text x="106.7" y="134.4">23</text>
<text x="106.7" y="136.9">62</text>
<text x="157.5" y="136.9">84</text>
<text x="158.1" y="134.4">2</text>
<text x="216.5" y="134.4">34</text>
<text x="216.5" y="136.9">35</text>
<text x="253.4" y="134.4">34</text>
<text x="253.4" y="136.9">35</text>
<text x="106.7" y="139.4">71</text>
<text x="157.5" y="139.4">83</text>
<text x="125.5" y="149.3" transform="rotate(-90 125.5 149.3)">7</text>
<text x="128" y="149.9" transform="rotate(-90 128 149.9)">19</text>
<text x="130.6" y="149.9" transform="rotate(-90 130.6 149.9)">32</text>
<text x="133.1" y="149.9" transform="rotate(-90 133.1 149.9)">42</text>
<text x="135.6" y="149.9" transform="rotate(-90 135.6 149.9)">47</text>
<text x="138.2" y="149.9" transform="rotate(-90 138.2 149.9)">59</text>
<text x="140.7" y="149.9" transform="rotate(-90 140.7 149.9)">72</text>
<text x="143.3" y="149.9" transform="rotate(-90 143.3 149.9)">82</text>
</g>
<g font-size="1.8" fill="#0f0f0f">
<text x="92.7" y="45.4">A4</text>
<text x="92.7" y="47.9">A5</text>
<text x="162.7" y="45.4">H81/GCLK3</text>
<text x="170.1" y="47.9">H80</text>
<text x="48.1" y="51.7">JTAG_TMS</text>
<text x="48.3" y="49.2">JTAG_TCK</text>
<text x="92.7" y="50.5">A6</text>
<text x="92.7" y="53">A8</text>
<text x="170.1" y="53">H77</text>
<text x="170.1" y="50.5">H79</text>
<text x="201.9" y="50.5">GND</text>
<text x="201.9" y="53">F54</text>
<text x="238.8" y="53">I/OE1</text>
<text x="238.8" y="50.5">VCC</text>
<text x="48.2" y="54.3">JTAG_TDO</text>
<text x="48.9" y="56.8">JTAG_TDI</text>
<text x="92.7" y="55.5">A9</text>
<text x="92.7" y="58.1">A10</text>
<text x="170.1" y="58.1">H75</text>
<text x="170.1" y="55.5">H76</text>
<text x="201.9" y="55.5">F55</text>
<text x="201.9" y="58.1">F56</text>
<text x="238.8" y="58.1">I/OE2/GCLK2</text>
<text x="238.8" y="55.5">I/GCLR</text>
<text x="92.7" y="63.2">A12/PD1</text>
<text x="92.7" y="60.6">A11</text>
<text x="170.1" y="63.2">H73</text>
<text x="170.1" y="60.6">H74</text>
<text x="201.9" y="65.7">F60</text>
<text x="201.9" y="63.2">F58</text>
<text x="201.9" y="60.6">F57</text>
<text x="238.8" y="65.7">H80</text>
<text x="238.8" y="60.6">I/GCLK1</text>
<text x="238.8" y="63.2">H81/GCLK3</text>
<text x="92.7" y="70.8">B16</text>
<text x="92.7" y="68.2">B15</text>
<text x="170.2" y="68.2">G70</text>
<text x="170.2" y="70.8">G69</text>
<text x="201.9" y="70.8">E52</text>
<text x="201.9" y="68.2">F61</text>
<text x="238.8" y="70.8">H77</text>
<text x="238.8" y="68.2">H79</text>
<text x="92.7" y="73.3">B17</text>
<text x="92.7" y="75.9">B18</text>
<text x="170.2" y="73.3">G68</text>
<text x="170.2" y="75.9">G67</text>
<text x="201.9" y="75.9">E50</text>
<text x="201.9" y="73.3">E51</text>
<text x="238.8" y="73.3">H76</text>
<text x="238.8" y="75.9">H75</text>
<text x="92.7" y="78.4">B20</text>
<text x="92.7" y="80.9">B21</text>
<text x="92.7" y="83.5">B22</text>
<text x="170.2" y="83.5">G63</text>
<text x="170.2" y="78.4">G65</text>
<text x="170.2" y="80.9">G64</text>
<text x="201.9" y="80.9">E48</text>
<text x="201.9" y="78.4">E49</text>
<text x="201.9" y="83.5">E46</text>
<text x="238.8" y="83.5">G70</text>
<text x="238.8" y="80.9">H73</text>
<text x="238.8" y="78.4">H74</text>
<text x="92.7" y="88.6">C24</text>
<text x="170.4" y="88.6">F61</text>
<text x="201.9" y="86">E45/PD2</text>
<text x="201.9" y="88.6">E44</text>
<text x="238.8" y="86">G69</text>
<text x="238.8" y="88.6">G68</text>
<text x="92.7" y="93.6">C27</text>
<text x="92.7" y="91.1">C25</text>
<text x="170.4" y="91.1">F60</text>
<text x="170.4" y="93.6">F58</text>
<text x="201.9" y="91.1">GND</text>
<text x="201.9" y="93.6">D41</text>
<text x="238.8" y="91.1">G67</text>
<text x="238.8" y="93.6">G65</text>
<text x="92.7" y="98.7">C29</text>
<text x="92.7" y="101.3">C30</text>
<text x="92.7" y="96.2">C28</text>
<text x="170.4" y="101.3">F55</text>
<text x="170.4" y="98.7">F56</text>
<text x="170.4" y="96.2">F57</text>
<text x="201.9" y="101.3">D37</text>
<text x="201.9" y="98.7">D39</text>
<text x="201.9" y="96.2">D40</text>
<text x="238.8" y="101.3">GND</text>
<text x="238.8" y="96.2">G64</text>
<text x="238.8" y="98.7">G63</text>
<text x="92.7" y="103.8">C31</text>
<text x="170.4" y="103.8">F54</text>
<text x="201.9" y="106.3">D35</text>
<text x="201.9" y="103.8">D36</text>
<text x="238.8" y="106.3">A5</text>
<text x="238.8" y="103.8">A4</text>
<text x="92.7" y="108.9">D33</text>
<text x="92.7" y="111.4">D34</text>
<text x="92.7" y="114">D35</text>
<text x="170.3" y="111.4">E51</text>
<text x="170.3" y="108.9">E52</text>
<text x="170.3" y="114">E50</text>
<text x="201.9" y="108.9">D34</text>
<text x="201.9" y="111.4">D33</text>
<text x="201.9" y="114">C31</text>
<text x="238.8" y="114">A9</text>
<text x="238.8" y="108.9">A6</text>
<text x="238.8" y="111.4">A8</text>
<text x="92.7" y="116.5">D36</text>
<text x="92.7" y="119">D37</text>
<text x="170.3" y="119">E48</text>
<text x="170.3" y="116.5">E49</text>
<text x="201.9" y="119">C29</text>
<text x="201.9" y="116.5">C30</text>
<text x="238.8" y="116.5">A10</text>
<text x="238.8" y="119">A11</text>
<text x="92.7" y="124.1">D40</text>
<text x="92.7" y="121.6">D39</text>
<text x="165.2" y="124.1">E45/PD2</text>
<text x="170.3" y="121.6">E46</text>
<text x="201.9" y="124.1">C27</text>
<text x="201.9" y="121.6">C28</text>
<text x="238.8" y="121.6">A12/PD1</text>
<text x="238.8" y="124.1">B15</text>
<text x="92.7" y="131.7">JTAG_TDI</text>
<text x="92.7" y="126.7">D41</text>
<text x="167.1" y="131.7">I/GCLR</text>
<text x="170.3" y="126.7">E44</text>
<text x="201.9" y="131.7">B22</text>
<text x="201.9" y="129.2">C24</text>
<text x="201.9" y="126.7">C25</text>
<text x="238.8" y="131.7">B18</text>
<text x="238.8" y="129.2">B17</text>
<text x="238.8" y="126.7">B16</text>
<text x="92.7" y="136.8">JTAG_TCK</text>
<text x="92.7" y="134.3">JTAG_TMS</text>
<text x="160.9" y="134.3">I/OE2/GCLK2</text>
<text x="168.2" y="136.8">I/OE1</text>
<text x="201.9" y="136.8">GND</text>
<text x="201.9" y="134.3">B21</text>
<text x="238.8" y="134.3">B20</text>
<text x="238.8" y="136.8">GND</text>
<text x="92.7" y="139.4">JTAG_TDO</text>
<text x="165.9" y="139.4">I/GCLK1</text>
</g>
</svg>
